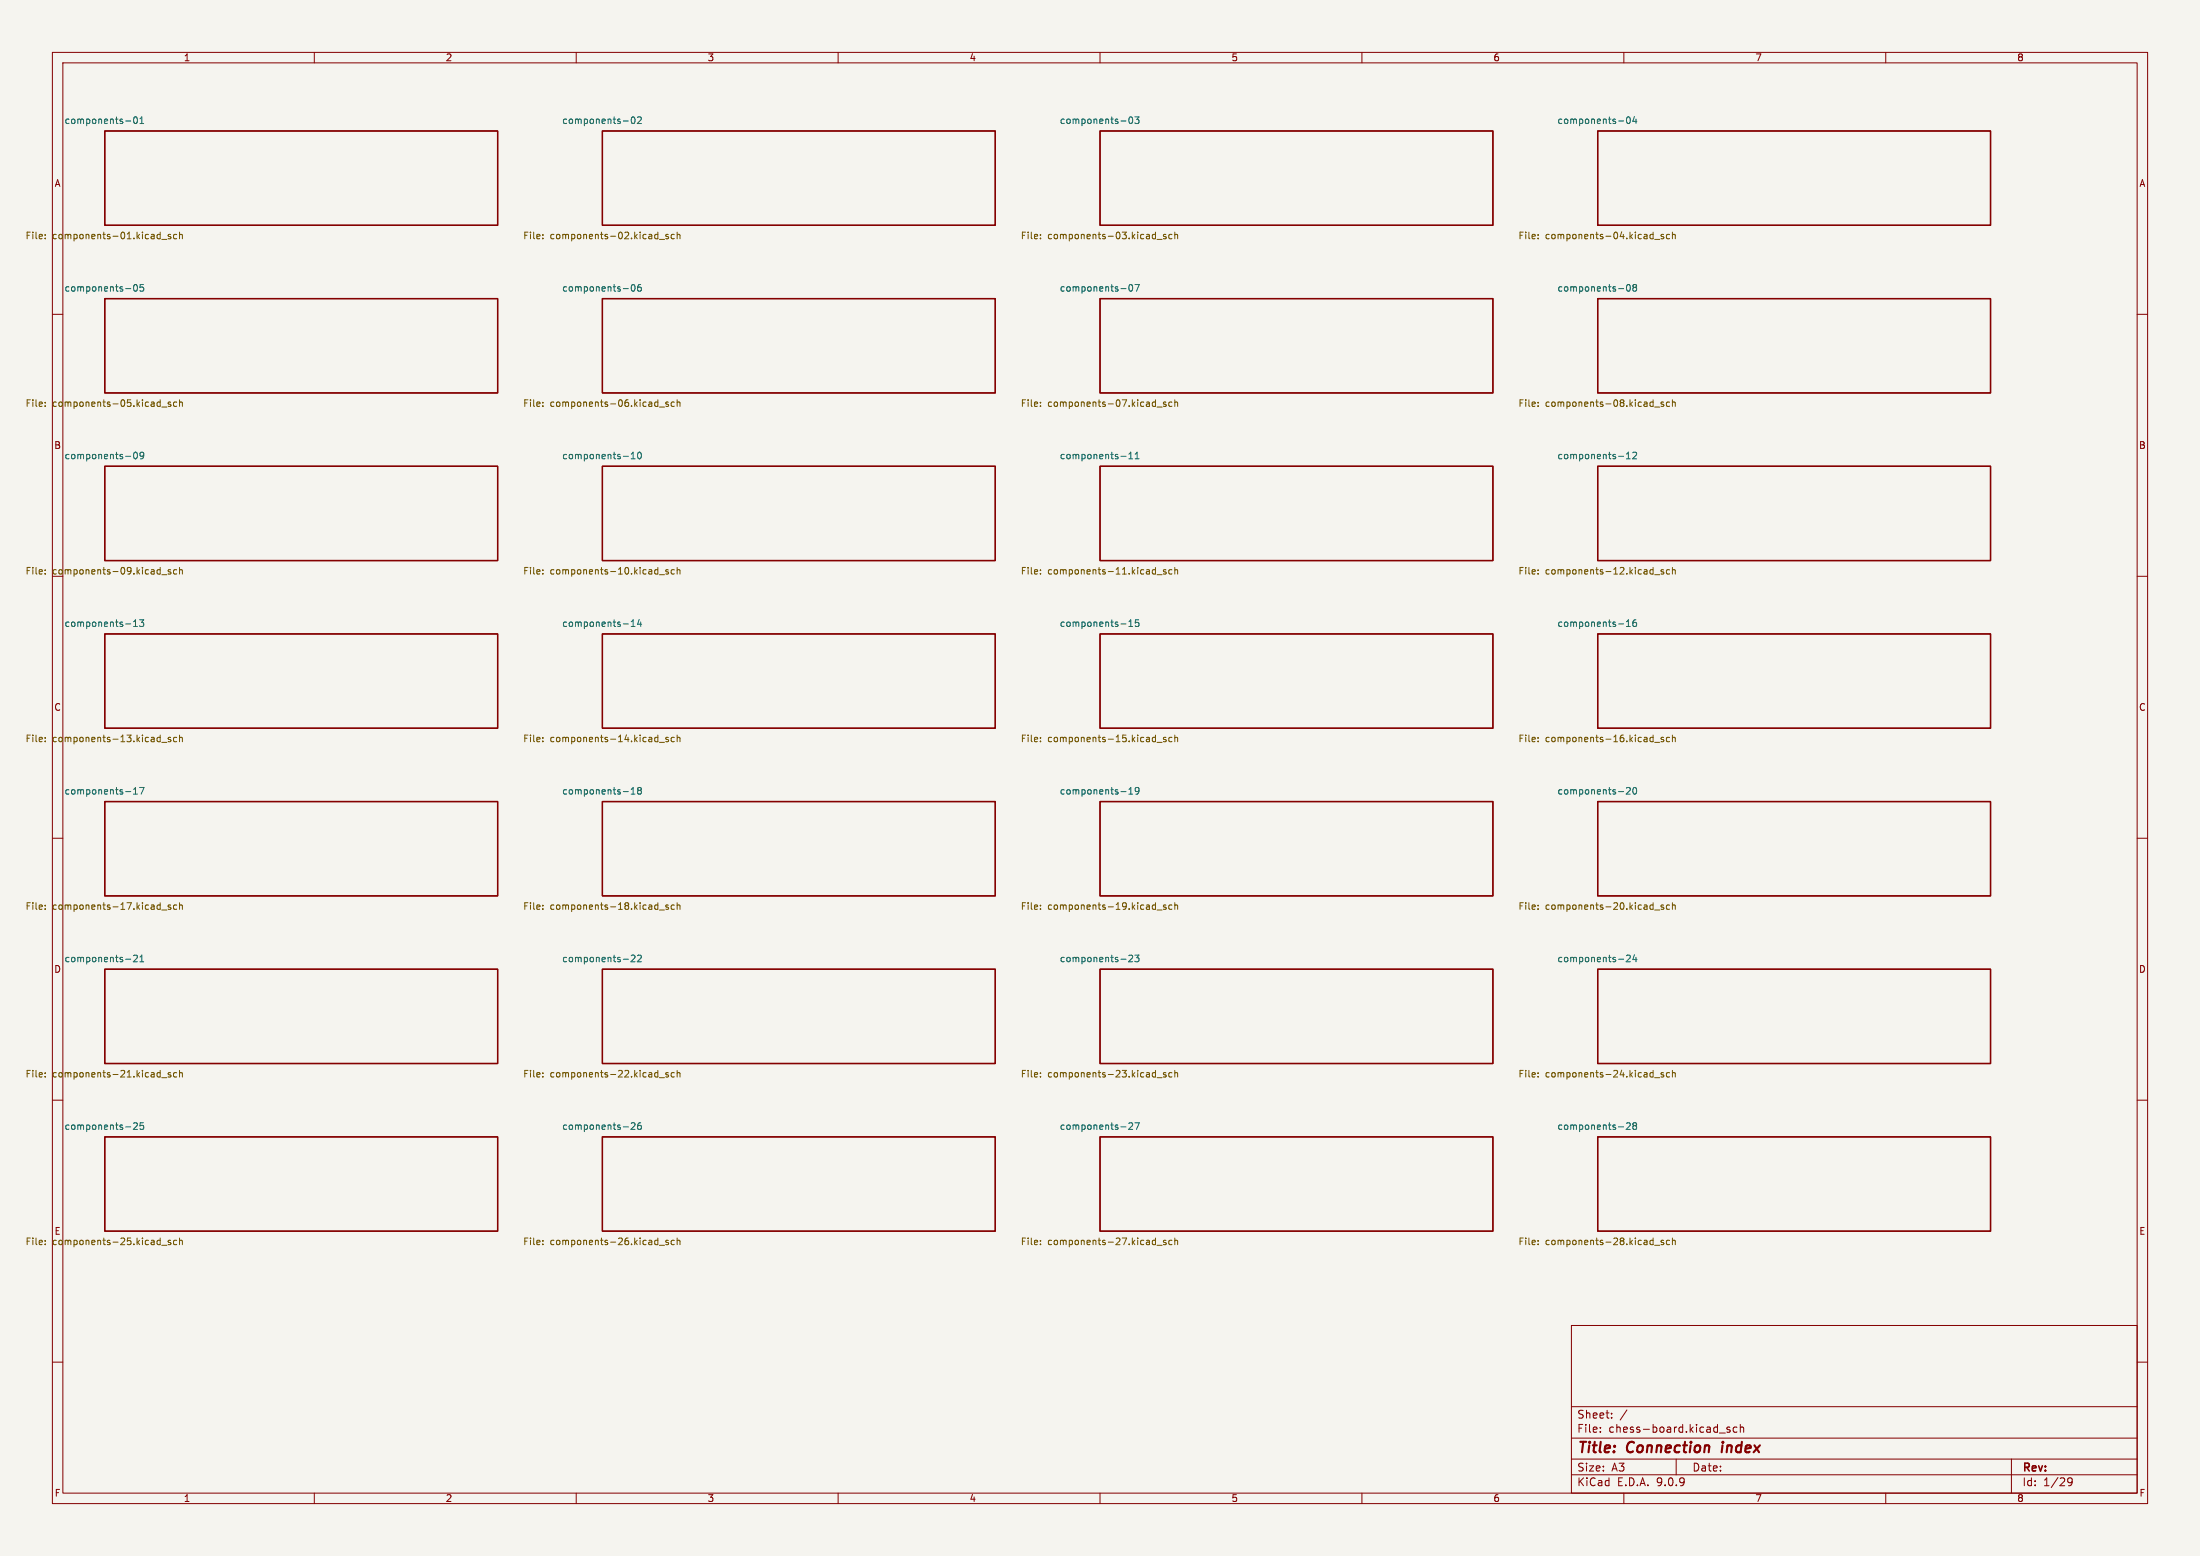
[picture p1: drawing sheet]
<svg xmlns="http://www.w3.org/2000/svg" width="420mm" height="297mm" viewBox="0 0 420 297" stroke-linecap="round" stroke-linejoin="round" font-family="sans-serif">
<path d="M0 0h420v297h-420z" fill="#f5f4ef" stroke="#f5f4ef" stroke-width=".19"/>
<g fill="none" stroke="#840000" stroke-width=".19">
<path d="M10 10h400v277h-400zM12 12h396v273h-396zM60 10v2M110 10v2M160 10v2M210 10v2M260 10v2M310 10v2M360 10v2M10 60h2M408 60h2M408 110h2"/>
<path d="M10 160h2M408 160h2M10 210h2M408 210h2M300 253h108v32h-108zM10 260h2M300 278.5h108M300 274.5h108M300 268.5h108M305.5 273.2v.2M305.5 272.5v.1M307.7 270.5v.2"/>
<path d="M307.7 269.8v.1M310.6 269.1l-1.3 1.9M320 278.5v3M328.2 273.5h1.2M330.2 272.5l-.3-.1-.2 .2v.2l.5 .2v.3h-.5M331.6 272.5l-.4-.1-.3 .3 .1 .6h.6M332.2 272.5l.2-.1 .4 .1 .1 .9M332.2 271.9v1.5M384 278.5v6.5M408 260h2M60 285v2M110 285v2"/>
<path d="M160 285v2M210 285v2M260 285v2M300 281.5h108M310 285v2M360 285v2M394.7 282.4l.3-.3 .5 .1a.99 .99 0 0 1-.3 1.4h-.3M394.7 282.7l.3 .3h.3l.3-.3"/>
</g>
<path d="M328.8 275.9l-.1 1.3" fill="none" stroke="#840000" stroke-width=".4"/>
<g fill="none" stroke="#840000" stroke-width=".25">
<path d="M20 25h75v18h-75zM115 25h75v18h-75zM210 25h75v18h-75zM305 25h75v18h-75zM20 57h75v18h-75zM115 57h75v18h-75zM210 57h75v18h-75zM305 57h75v18h-75zM20 89h75v18h-75zM115 89h75v18h-75zM210 89h75v18h-75zM305 89h75v18h-75z"/>
<path d="M20 121h75v18h-75zM115 121h75v18h-75zM210 121h75v18h-75zM305 121h75v18h-75zM20 153h75v18h-75zM115 153h75v18h-75zM210 153h75v18h-75zM305 153h75v18h-75zM20 185h75v18h-75zM115 185h75v18h-75zM210 185h75v18h-75zM305 185h75v18h-75z"/>
<path d="M20 217h75v18h-75zM115 217h75v18h-75zM210 217h75v18h-75zM305 217h75v18h-75z"/>
</g>
<g fill="none" stroke="#006464" stroke-width=".19">
<path d="M24 23.1h1M25.7 22.4l.1-.1a.68 .68 0 0 1 .4 .6 .68 .68 0 0 1-.4 .7 .84 .84 0 0 1-.1-1.2zM26.7 23.6h.7M26.7 22.7l.4-.4v1.3M119 23.1h1M120.7 22.4l.1-.1a.68 .68 0 0 1 .4 .6 .68 .68 0 0 1-.4 .7 .84 .84 0 0 1-.1-1.2zM121.7 22.4l.5-.1 .2 .4-.7 .9h.7M215.6 22.4l.2-.1a.68 .68 0 0 1 .4 .6 .68 .68 0 0 1-.4 .7l-.3-.5zM216.7 22.3h.7l-.4 .5 .4 .1v.6l-.2 .1-.5-.1M310.6 22.4l.2-.1a.68 .68 0 0 1 .4 .6 .68 .68 0 0 1-.4 .7l-.3-.5zM312 22.2l-.3 1h.8M312.3 22.7v.9"/>
<path d="M24 55.1h1M25.6 54.4l.2-.1a.68 .68 0 0 1 .4 .6 .68 .68 0 0 1-.4 .7l-.3-.5zM27.4 54.3h-.6l-.1 .6 .2-.1 .4 .1 .1 .1v.5l-.2 .1-.5-.1M120.6 54.4l.2-.1a.68 .68 0 0 1 .4 .6 .68 .68 0 0 1-.4 .7l-.3-.5zM122.3 54.3l-.3 .1a.86 .86 0 0 0 0 1.2l.4-.1v-.5l-.2-.2h-.2l-.3 .2M215.6 54.4l.2-.1a.68 .68 0 0 1 .4 .6 .68 .68 0 0 1-.4 .7l-.3-.5zM216.7 54.3h.8l-.5 1.3M309 55.1h1M310.6 54.4l.2-.1a.68 .68 0 0 1 .4 .6 .68 .68 0 0 1-.4 .7l-.3-.5zM312 54.9l-.3-.3 .3-.3h.2l.2 .3-.2 .3M312 54.9l-.3 .2 .1 .4 .2 .1 .3-.1 .1-.2v-.2l-.2-.2M312 54.9h.2"/>
<path d="M24 87.1h1M25.7 86.4l.1-.1a.68 .68 0 0 1 .4 .6 .68 .68 0 0 1-.4 .7 .84 .84 0 0 1-.1-1.2zM27.4 86.9l-.2 .2-.4-.1-.1-.1v-.3l.3-.3h.2l.2 .3a.84 .84 0 0 1-.3 1h-.3M120.5 87.6h.7M120.5 86.7l.4-.4v1.3M121.8 86.4l.2-.1a.68 .68 0 0 1 .5 .6 .68 .68 0 0 1-.5 .7l-.3-.5zM214 87.1h1M215.5 86.7l.4-.4v1.3M215.5 87.6h.7M216.7 87.6h.7M216.7 86.7l.4-.4v1.3M309 87.1h1"/>
<path d="M310.5 87.6h.7M310.5 86.7l.4-.4v1.3M311.7 86.4l.5-.1 .2 .4-.7 .9h.7M25.5 119.6h.7M25.5 118.7l.4-.4v1.3M26.7 118.3h.7l-.4 .5 .4 .1v.6l-.2 .1-.5-.1M120.5 119.6h.7M120.5 118.7l.4-.4v1.3M122 118.2l-.3 1h.8M122.3 118.7v.9M214 119.1h1M215.5 118.7l.4-.4v1.3"/>
<path d="M215.5 119.6h.7M217.4 118.3h-.6l-.1 .6 .2-.1 .4 .1 .1 .1v.5l-.2 .1-.5-.1M310.5 119.6h.7M310.5 118.7l.4-.4v1.3M312.3 118.3l-.3 .1a.86 .86 0 0 0 0 1.2l.4-.1v-.5l-.2-.2h-.2l-.3 .2M25.5 151.6h.7M25.5 150.7l.4-.4v1.3M26.7 150.3h.8l-.5 1.3M119 151.1h1M120.5 151.6h.7M120.5 150.7l.4-.4v1.3M122 150.9l-.3 .2 .1 .4 .2 .1 .3-.1 .1-.2v-.2l-.2-.2"/>
<path d="M122 150.9l-.3-.3 .3-.3h.2l.2 .3-.2 .3M122 150.9h.2M214 151.1h1M215.5 151.6h.7M215.5 150.7l.4-.4v1.3M217.4 150.9l-.2 .2h-.2l-.3-.2v-.3l.3-.3h.2l.2 .3a.84 .84 0 0 1-.3 1h-.3M310.5 150.4l.5-.1 .2 .4-.8 .9h.8M311.8 150.4l.2-.1a.68 .68 0 0 1 .5 .6 .68 .68 0 0 1-.5 .7l-.3-.5zM24 183.1h1M25.5 182.4l.5-.1 .2 .4-.8 .9h.8M26.7 182.7l.4-.4v1.3M26.7 183.6h.7"/>
<path d="M119 183.1h1M120.5 182.4l.5-.1 .2 .4-.8 .9h.8M121.7 182.4l.5-.1 .2 .4-.7 .9h.7M215.5 182.4l.5-.1 .2 .4-.8 .9h.8M216.7 182.3h.7l-.4 .5 .4 .1v.6l-.2 .1-.5-.1M310.5 182.4l.5-.1 .2 .4-.8 .9h.8M312 182.2l-.3 1h.8M312.3 182.7v.9M24 215.1h1M25.5 214.4l.5-.1 .2 .4-.8 .9h.8M27.4 214.3h-.6l-.1 .6 .2-.1 .4 .1 .1 .1v.5l-.2 .1-.5-.1M120.5 214.4l.5-.1 .2 .4-.8 .9h.8"/>
<path d="M122.3 214.3l-.3 .1a.86 .86 0 0 0 0 1.2l.4-.1v-.5l-.2-.2-.4 .1-.1 .1M215.5 214.4l.5-.1 .2 .4-.8 .9h.8M216.7 214.3h.8l-.5 1.3M309 215.1h1M310.5 214.4l.5-.1 .2 .4-.8 .9h.8M312 214.9l-.3-.3 .3-.3h.2l.2 .3-.2 .3M312 214.9l-.3 .2 .1 .4 .2 .1 .3-.1 .1-.2v-.2l-.2-.2M312 214.9h.2"/>
</g>
<g fill="none" stroke="#725600" stroke-width=".19">
<path d="M8.6 45.5v.1M8.6 44.8v.1M30.9 45.7h1M32.6 44.8l-.3-.1-.2 .2 .1 .2 .4 .1v.3h-.5M33.7 44.8l-.3-.1-.3 .3 .1 .5h.5M34.3 44.9l.2-.2 .3 .1v.8M34.3 44.3v1.3M103.6 44.8v.1M103.6 45.5v.1M125.9 45.7h1M127.6 44.8l-.3-.1-.2 .2 .1 .2 .4 .1v.3h-.5M128.7 44.8l-.3-.1-.3 .3 .1 .5h.5"/>
<path d="M129.3 44.9l.2-.2 .3 .1v.8M129.3 44.3v1.3M198.6 44.8v.1M198.6 45.5v.1M220.9 45.7h1M222.6 44.8l-.3-.1-.2 .2 .1 .2 .4 .1v.3h-.5M223.7 44.8l-.3-.1-.3 .3 .1 .5h.5M224.3 44.9l.2-.2 .3 .1v.8M224.3 44.3v1.3M293.6 45.5v.1M293.6 44.8v.1M315.9 45.7h1"/>
<path d="M317.6 44.8l-.3-.1-.2 .2 .1 .2 .4 .1v.3h-.5M318.7 44.8l-.3-.1-.3 .3 .1 .5h.5M319.3 44.9l.2-.2 .3 .1v.8M319.3 44.3v1.3M8.6 76.8v.1M8.6 77.5v.1M30.9 77.7h1M32.6 76.8l-.3-.1-.2 .2 .1 .2 .4 .1v.3h-.5M33.7 76.8l-.3-.1-.3 .3 .1 .5h.5M34.3 76.3v1.3M34.3 76.9l.2-.2 .3 .1v.8M103.6 76.8v.1"/>
<path d="M103.6 77.5v.1M125.9 77.7h1M127.6 76.8l-.3-.1-.2 .2 .1 .2 .4 .1v.3h-.5M128.7 76.8l-.3-.1-.3 .3 .1 .5h.5M129.3 76.9l.2-.2 .3 .1v.8M129.3 76.3v1.3M198.6 76.8v.1M198.6 77.5v.1M220.9 77.7h1M222.6 76.8l-.3-.1-.2 .2 .1 .2 .4 .1v.3h-.5M223.7 76.8l-.3-.1-.3 .3 .1 .5h.5M224.3 76.3v1.3"/>
<path d="M224.3 76.9l.2-.2 .3 .1v.8M293.6 76.8v.1M293.6 77.5v.1M315.9 77.7h1M317.6 76.8l-.3-.1-.2 .2 .1 .2 .4 .1v.3h-.5M318.7 76.8l-.3-.1-.3 .3 .1 .5h.5M319.3 76.9l.2-.2 .3 .1v.8M319.3 76.3v1.3M8.6 108.8v.1M8.6 109.5v.1M30.9 109.7h1M32.6 108.8l-.3-.1-.2 .2 .1 .2 .4 .1v.3h-.5"/>
<path d="M33.7 108.8l-.3-.1-.3 .3 .1 .5h.5M34.3 108.3v1.3M34.3 108.9l.2-.2 .3 .1v.8M103.6 108.8v.1M103.6 109.5v.1M125.9 109.7h1M127.6 108.8l-.3-.1-.2 .2 .1 .2 .4 .1v.3h-.5M128.7 108.8l-.3-.1-.3 .3 .1 .5h.5M129.3 108.9l.2-.2 .3 .1v.8M129.3 108.3v1.3M198.6 108.8v.1M198.6 109.5v.1"/>
<path d="M220.9 109.7h1M222.6 108.8l-.3-.1-.2 .2 .1 .2 .4 .1v.3h-.5M223.7 108.8l-.3-.1-.3 .3 .1 .5h.5M224.3 108.3v1.3M224.3 108.9l.2-.2 .3 .1v.8M293.6 108.8v.1M293.6 109.5v.1M315.9 109.7h1M317.6 108.8l-.3-.1-.2 .2 .1 .2 .4 .1v.3h-.5M318.7 108.8l-.3-.1-.3 .3 .1 .5h.5M319.3 108.9l.2-.2 .3 .1v.8M319.3 108.3v1.3"/>
<path d="M8.6 140.8v.1M8.6 141.5v.1M30.9 141.7h1M32.6 140.8l-.3-.1-.2 .2 .1 .2 .4 .1v.3h-.5M33.7 140.8l-.3-.1-.3 .3 .1 .5h.5M34.3 140.3v1.3M34.3 140.9l.2-.2 .3 .1v.8M103.6 140.8v.1M103.6 141.5v.1M125.9 141.7h1M127.6 140.8l-.3-.1-.2 .2 .1 .2 .4 .1v.3h-.5M128.7 140.8l-.3-.1-.3 .3 .1 .5h.5"/>
<path d="M129.3 140.9l.2-.2 .3 .1v.8M129.3 140.3v1.3M198.6 140.8v.1M198.6 141.5v.1M220.9 141.7h1M222.6 140.8l-.3-.1-.2 .2 .1 .2 .4 .1v.3h-.5M223.7 140.8l-.3-.1-.3 .3 .1 .5h.5M224.3 140.3v1.3M224.3 140.9l.2-.2 .3 .1v.8M293.6 140.8v.1M293.6 141.5v.1M315.9 141.7h1"/>
<path d="M317.6 140.8l-.3-.1-.2 .2 .1 .2 .4 .1v.3h-.5M318.7 140.8l-.3-.1-.3 .3 .1 .5h.5M319.3 140.9l.2-.2 .3 .1v.8M319.3 140.3v1.3M8.6 172.8v.1M8.6 173.5v.1M30.9 173.7h1M32.6 172.8l-.3-.1-.2 .2 .1 .2 .4 .1v.3h-.5M33.7 172.8l-.3-.1-.3 .3 .1 .5h.5M34.3 172.3v1.3M34.3 172.9l.2-.2 .3 .1v.8M103.6 172.8v.1"/>
<path d="M103.6 173.5v.1M125.9 173.7h1M127.6 172.8l-.3-.1-.2 .2 .1 .2 .4 .1v.3h-.5M128.7 172.8l-.3-.1-.3 .3 .1 .5h.5M129.3 172.9l.2-.2 .3 .1v.8M129.3 172.3v1.3M198.6 172.8v.1M198.6 173.5v.1M220.9 173.7h1M222.6 172.8l-.3-.1-.2 .2 .1 .2 .4 .1v.3h-.5M223.7 172.8l-.3-.1-.3 .3 .1 .5h.5M224.3 172.3v1.3"/>
<path d="M224.3 172.9l.2-.2 .3 .1v.8M293.6 172.8v.1M293.6 173.5v.1M315.9 173.7h1M317.6 172.8l-.3-.1-.2 .2 .1 .2 .4 .1v.3h-.5M318.7 172.8l-.3-.1-.3 .3 .1 .5h.5M319.3 172.9l.2-.2 .3 .1v.8M319.3 172.3v1.3M8.6 204.8v.1M8.6 205.5v.1M30.9 205.7h1M32.6 204.8l-.3-.1-.2 .2 .1 .2 .4 .1v.3h-.5"/>
<path d="M33.7 204.8l-.3-.1-.3 .3 .1 .5h.5M34.3 204.3v1.3M34.3 204.9l.2-.2 .3 .1v.8M103.6 204.8v.1M103.6 205.5v.1M125.9 205.7h1M127.6 204.8l-.3-.1-.2 .2 .1 .2 .4 .1v.3h-.5M128.7 204.8l-.3-.1-.3 .3 .1 .5h.5M129.3 204.9l.2-.2 .3 .1v.8M129.3 204.3v1.3M198.6 204.8v.1M198.6 205.5v.1"/>
<path d="M220.9 205.7h1M222.6 204.8l-.3-.1-.2 .2 .1 .2 .4 .1v.3h-.5M223.7 204.8l-.3-.1-.3 .3 .1 .5h.5M224.3 204.3v1.3M224.3 204.9l.2-.2 .3 .1v.8M293.6 204.8v.1M293.6 205.5v.1M315.9 205.7h1M317.6 204.8l-.3-.1-.2 .2 .1 .2 .4 .1v.3h-.5M318.7 204.8l-.3-.1-.3 .3 .1 .5h.5M319.3 204.9l.2-.2 .3 .1v.8M319.3 204.3v1.3"/>
<path d="M8.6 236.8v.1M8.6 237.5v.1M30.9 237.7h1M32.6 236.8l-.3-.1-.2 .2 .1 .2 .4 .1v.3h-.5M33.7 236.8l-.3-.1-.3 .3 .1 .5h.5M34.3 236.3v1.3M34.3 236.9l.2-.2 .3 .1v.8M103.6 237.5v.1M103.6 236.8v.1M125.9 237.7h1M127.6 236.8l-.3-.1-.2 .2 .1 .2 .4 .1v.3h-.5M128.7 236.8l-.3-.1-.3 .3 .1 .5h.5"/>
<path d="M129.3 236.9l.2-.2 .3 .1v.8M129.3 236.3v1.3M198.6 237.5v.1M198.6 236.8v.1M220.9 237.7h1M222.6 236.8l-.3-.1-.2 .2 .1 .2 .4 .1v.3h-.5M223.7 236.8l-.3-.1-.3 .3 .1 .5h.5M224.3 236.9l.2-.2 .3 .1v.8M224.3 236.3v1.3M293.6 236.8v.1M293.6 237.5v.1M315.9 237.7h1"/>
<path d="M317.6 236.8l-.3-.1-.2 .2 .1 .2 .4 .1v.3h-.5M318.7 236.8l-.3-.1-.3 .3 .1 .5h.5M319.3 236.9l.2-.2 .3 .1v.8M319.3 236.3v1.3"/>
</g>
<g font-size="2.8" fill="#840000">
<text x="301" y="277.9">Title:</text>
<text x="310.6" y="277.9">Connection</text>
<text x="329.5" y="277.9">index</text>
</g>
<g font-size="2.1" fill="#840000">
<text x="301" y="273.7">File:</text>
<text x="301" y="271">Sheet:</text>
<text x="307.1" y="273.7">chess-board.kicad_sch</text>
<text x="301" y="281.1">Size:</text>
<text x="307.6" y="281.1">A3</text>
<text x="323" y="281.1">Date:</text>
<text x="386" y="281.3">Rev:</text>
<text x="301" y="283.9">KiCad</text>
<text x="308.7" y="283.9">E.D.A.</text>
<text x="316.3" y="283.9">9.0.9</text>
<text x="386" y="283.9">Id:</text>
<text x="390.1" y="283.9">1/29</text>
</g>
<g font-size="1.8" fill="#840000">
<text x="35" y="11.9">1</text>
<text x="85" y="11.9">2</text>
<text x="135" y="11.9">3</text>
<text x="185" y="11.9">4</text>
<text x="235" y="11.9">5</text>
<text x="285" y="11.9">6</text>
<text x="335" y="11.9">7</text>
<text x="385" y="11.9">8</text>
<text x="10.3" y="35.9">A</text>
<text x="408.3" y="35.9">A</text>
<text x="10.3" y="85.9">B</text>
<text x="408.2" y="85.9">B</text>
<text x="10.3" y="135.9">C</text>
<text x="408.2" y="135.9">C</text>
<text x="10.3" y="185.9">D</text>
<text x="408.2" y="185.9">D</text>
<text x="10.3" y="235.9">E</text>
<text x="408.3" y="235.9">E</text>
<text x="10.3" y="285.9">F</text>
<text x="35" y="286.9">1</text>
<text x="85" y="286.9">2</text>
<text x="135" y="286.9">3</text>
<text x="185" y="286.9">4</text>
<text x="235" y="286.9">5</text>
<text x="285" y="286.9">6</text>
<text x="335" y="286.9">7</text>
<text x="385" y="286.9">8</text>
<text x="408.3" y="285.9">F</text>
</g>
<g font-size="1.8" fill="#006464">
<text x="12.2" y="23.9">components-01</text>
<text x="107.2" y="23.9">components-02</text>
<text x="202.2" y="23.9">components-03</text>
<text x="297.2" y="23.9">components-04</text>
<text x="12.2" y="55.9">components-05</text>
<text x="107.2" y="55.9">components-06</text>
<text x="202.2" y="55.9">components-07</text>
<text x="297.2" y="55.9">components-08</text>
<text x="12.2" y="87.9">components-09</text>
<text x="107.2" y="87.9">components-10</text>
<text x="202.2" y="87.9">components-11</text>
<text x="297.2" y="87.9">components-12</text>
<text x="12.2" y="119.9">components-13</text>
<text x="107.2" y="119.9">components-14</text>
<text x="202.2" y="119.9">components-15</text>
<text x="297.2" y="119.9">components-16</text>
<text x="12.2" y="151.9">components-17</text>
<text x="107.2" y="151.9">components-18</text>
<text x="202.2" y="151.9">components-19</text>
<text x="297.2" y="151.9">components-20</text>
<text x="12.2" y="183.9">components-21</text>
<text x="107.2" y="183.9">components-22</text>
<text x="202.2" y="183.9">components-23</text>
<text x="297.2" y="183.9">components-24</text>
<text x="12.2" y="215.9">components-25</text>
<text x="107.2" y="215.9">components-26</text>
<text x="202.2" y="215.9">components-27</text>
<text x="297.2" y="215.9">components-28</text>
</g>
<g font-size="1.8" fill="#725600">
<text x="4.8" y="45.9">File:</text>
<text x="10" y="45.9">components-01.kicad_sch</text>
<text x="99.8" y="45.9">File:</text>
<text x="105" y="45.9">components-02.kicad_sch</text>
<text x="194.8" y="45.9">File:</text>
<text x="200" y="45.9">components-03.kicad_sch</text>
<text x="289.8" y="45.9">File:</text>
<text x="295" y="45.9">components-04.kicad_sch</text>
<text x="4.8" y="77.9">File:</text>
<text x="10" y="77.9">components-05.kicad_sch</text>
<text x="99.8" y="77.9">File:</text>
<text x="105" y="77.9">components-06.kicad_sch</text>
<text x="194.8" y="77.9">File:</text>
<text x="200" y="77.9">components-07.kicad_sch</text>
<text x="289.8" y="77.9">File:</text>
<text x="295" y="77.9">components-08.kicad_sch</text>
<text x="4.8" y="109.9">File:</text>
<text x="10" y="109.9">components-09.kicad_sch</text>
<text x="99.8" y="109.9">File:</text>
<text x="105" y="109.9">components-10.kicad_sch</text>
<text x="194.8" y="109.9">File:</text>
<text x="200" y="109.9">components-11.kicad_sch</text>
<text x="289.8" y="109.9">File:</text>
<text x="295" y="109.9">components-12.kicad_sch</text>
<text x="4.8" y="141.9">File:</text>
<text x="10" y="141.9">components-13.kicad_sch</text>
<text x="99.8" y="141.9">File:</text>
<text x="105" y="141.9">components-14.kicad_sch</text>
<text x="194.8" y="141.9">File:</text>
<text x="200" y="141.9">components-15.kicad_sch</text>
<text x="289.8" y="141.9">File:</text>
<text x="295" y="141.9">components-16.kicad_sch</text>
<text x="4.8" y="173.9">File:</text>
<text x="10" y="173.9">components-17.kicad_sch</text>
<text x="99.8" y="173.9">File:</text>
<text x="105" y="173.9">components-18.kicad_sch</text>
<text x="194.8" y="173.9">File:</text>
<text x="200" y="173.9">components-19.kicad_sch</text>
<text x="289.8" y="173.9">File:</text>
<text x="295" y="173.9">components-20.kicad_sch</text>
<text x="4.8" y="205.9">File:</text>
<text x="10" y="205.9">components-21.kicad_sch</text>
<text x="99.8" y="205.9">File:</text>
<text x="105" y="205.9">components-22.kicad_sch</text>
<text x="194.8" y="205.9">File:</text>
<text x="200" y="205.9">components-23.kicad_sch</text>
<text x="289.8" y="205.9">File:</text>
<text x="295" y="205.9">components-24.kicad_sch</text>
<text x="4.8" y="237.9">File:</text>
<text x="10" y="237.9">components-25.kicad_sch</text>
<text x="99.8" y="237.9">File:</text>
<text x="105" y="237.9">components-26.kicad_sch</text>
<text x="194.8" y="237.9">File:</text>
<text x="200" y="237.9">components-27.kicad_sch</text>
<text x="289.8" y="237.9">File:</text>
<text x="295" y="237.9">components-28.kicad_sch</text>
</g>
</svg>
